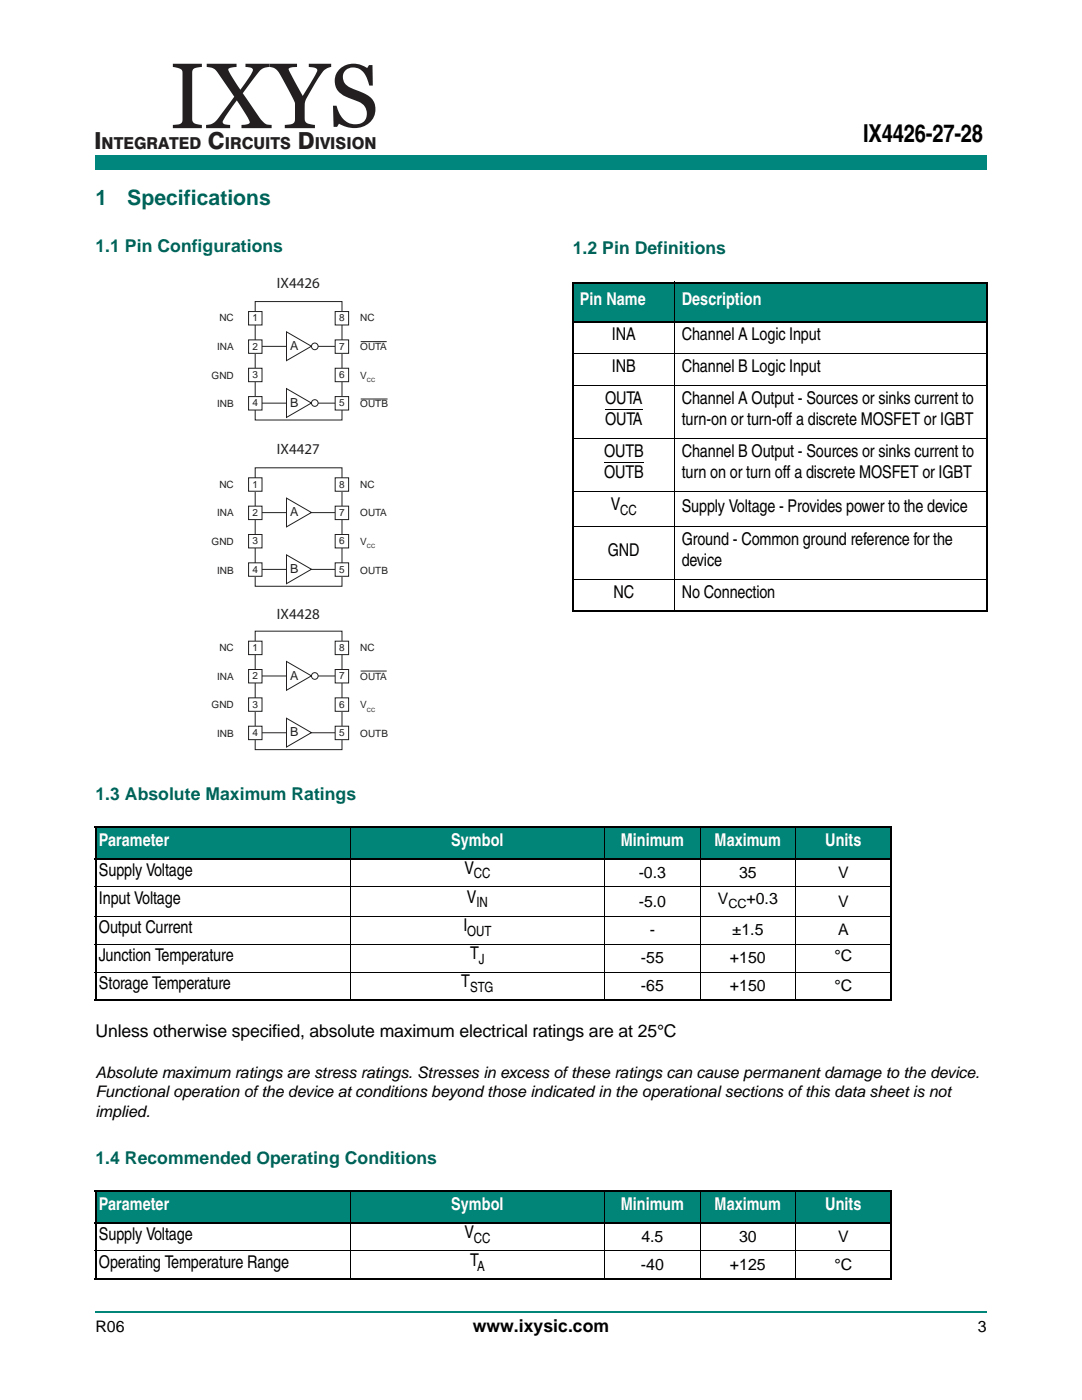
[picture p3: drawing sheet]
<svg xmlns="http://www.w3.org/2000/svg" width="216mm" height="279mm" viewBox="0 0 216 279" stroke-linecap="round" stroke-linejoin="round" font-family="sans-serif">
<path d="M19.1 31h177.8v2.8h-177.8z" fill="#00867c"/>
<g fill="#231f20">
<path d="M34.5 12.7h5.8v.7h-.2a1.41 1.41 0 0 0-1.8 1.1v9.3a1.24 1.24 0 0 0 1.5 1.1h.5v.7h-5.8v-.7h.2a1.69 1.69 0 0 0 1.7-.6v-9.7a.95 .95 0 0 0-1-1.1l-.9-.1z"/>
<path d="M41.2 12.7h6v.7l-1.4 .2-.3 .2 .1 .4 2.4 3.7 .9-1.3a6.1 6.1 0 0 0 1.5-2.8l-.5-.3-.9-.1v-.7h4.8v.7h-.2a2.68 2.68 0 0 0-2.4 1.5l-2.8 3.7 .8 1.1a23.8 23.8 0 0 0 3.8 5l1.2 .2v.7h-6v-.7l1.2-.1 .4-.2v-.3l-.3-.7-2.2-3.6-1.2 1.6a6.7 6.7 0 0 0-1.6 2.9l.4 .3 1 .1v.7h-4.8v-.7a2.97 2.97 0 0 0 2.8-1.8l2.8-3.8-2.7-4a2.8 2.8 0 0 0-2.6-1.9h-.2z"/>
<path d="M53.8 12.7h5.5v.7h-1.1a.49 .49 0 0 0-.6 .3 .49 .49 0 0 0 .2 .6l2.6 4.9 1.4-2.3a8.1 8.1 0 0 0 1.5-3 2.24 2.24 0 0 0-1.7-.5v-.7h4.5v.7l-.9 .2a4.6 4.6 0 0 0-1.9 2.3l-1.7 2.9a3.9 3.9 0 0 0-.8 2.4v2.5a1.11 1.11 0 0 0 1.3 1.1l.7 .1v.7h-6v-.7h.2a1.72 1.72 0 0 0 1.8-.7v-3.7l-2.5-4.8a3.4 3.4 0 0 0-2-2.2l-.5-.1z"/>
<path d="M67.6 13.9a4.3 4.3 0 0 1 5.7-.3l.3-.6h.7l.1 4.1h-.7l-.1-.4a3.7 3.7 0 0 0-2.8-3.2 2.05 2.05 0 0 0-2.4 1.5 2.05 2.05 0 0 0 1.5 2.5 11.8 11.8 0 0 1 4.4 2.4 3.7 3.7 0 0 1-3 5.6 6 6 0 0 1-3.7-.8l-.3 .6h-.7l-.2-4.2h.7a4.1 4.1 0 0 0 4.1 3.7 2.29 2.29 0 0 0 2.1-2.1 2.29 2.29 0 0 0-1.8-2.4l-1.3-.5a4.4 4.4 0 0 1-3.3-2.8 3.3 3.3 0 0 1 .7-3.1z"/>
</g>
<path d="M18.9 261.7h.1v.3h-.1z" fill="#008578"/>
<path d="M19 261.8h178" fill="none" stroke="#008578" stroke-width=".36"/>
<g fill="#fff">
<path d="M42.2 54.9h35.2v94.8h-35.2z"/>
<path d="M50.9 126h17.3v23.6h-17.3z"/>
</g>
<path d="M50.9 126h17.3v23.6h-17.3zM51.9 134.9h15.6" fill="none" stroke="#231f20" stroke-width=".2"/>
<path d="M57.2 132l4.9 2.9-4.9 2.9z" fill="#fff"/>
<path d="M57.2 132l4.9 2.9-4.9 2.9zM51.9 146.2h15.6" fill="none" stroke="#231f20" stroke-width=".2"/>
<path d="M57.2 143.3l4.9 2.9-4.9 2.9z" fill="#fff"/>
<path d="M57.2 143.3l4.9 2.9-4.9 2.9z" fill="none" stroke="#231f20" stroke-width=".2"/>
<path d="M49.6 128h2.7v2.6h-2.7z" fill="#fff"/>
<path d="M49.6 128h2.7v2.6h-2.7z" fill="none" stroke="#231f20" stroke-width=".2"/>
<path d="M49.6 144.9h2.7v2.7h-2.7z" fill="#fff"/>
<path d="M49.6 144.9h2.7v2.7h-2.7z" fill="none" stroke="#231f20" stroke-width=".2"/>
<path d="M49.6 139.3h2.7v2.7h-2.7z" fill="#fff"/>
<path d="M49.6 139.3h2.7v2.7h-2.7z" fill="none" stroke="#231f20" stroke-width=".2"/>
<path d="M49.6 133.6h2.7v2.7h-2.7z" fill="#fff"/>
<path d="M49.6 133.6h2.7v2.7h-2.7z" fill="none" stroke="#231f20" stroke-width=".2"/>
<path d="M66.9 128h2.7v2.6h-2.7z" fill="#fff"/>
<path d="M66.9 128h2.7v2.6h-2.7z" fill="none" stroke="#231f20" stroke-width=".2"/>
<path d="M66.9 144.9h2.7v2.7h-2.7z" fill="#fff"/>
<path d="M66.9 144.9h2.7v2.7h-2.7z" fill="none" stroke="#231f20" stroke-width=".2"/>
<path d="M66.9 139.3h2.7v2.7h-2.7z" fill="#fff"/>
<path d="M66.9 139.3h2.7v2.7h-2.7z" fill="none" stroke="#231f20" stroke-width=".2"/>
<path d="M66.9 133.6h2.7v2.7h-2.7z" fill="#fff"/>
<path d="M66.9 133.6h2.7v2.7h-2.7z" fill="none" stroke="#231f20" stroke-width=".2"/>
<circle cx="62.8" cy="134.9" r=".66" fill="#fff"/>
<g fill="none" stroke="#231f20" stroke-width=".2">
<path d="M72 133.9h5.2"/>
<circle cx="62.8" cy="134.9" r=".66"/>
</g>
<path d="M50.9 60.2h17.3v23.6h-17.3z" fill="#fff"/>
<path d="M50.9 60.2h17.3v23.6h-17.3zM51.9 69.1h15.6" fill="none" stroke="#231f20" stroke-width=".2"/>
<path d="M57.2 66.2l4.9 2.9-4.9 2.9z" fill="#fff"/>
<path d="M57.2 66.2l4.9 2.9-4.9 2.9zM51.9 80.5h15.6" fill="none" stroke="#231f20" stroke-width=".2"/>
<path d="M57.2 77.6l4.9 2.8-4.9 2.9z" fill="#fff"/>
<path d="M57.2 77.6l4.9 2.8-4.9 2.9z" fill="none" stroke="#231f20" stroke-width=".2"/>
<path d="M49.6 62.2h2.7v2.7h-2.7z" fill="#fff"/>
<path d="M49.6 62.2h2.7v2.7h-2.7z" fill="none" stroke="#231f20" stroke-width=".2"/>
<path d="M49.6 79.1h2.7v2.7h-2.7z" fill="#fff"/>
<path d="M49.6 79.1h2.7v2.7h-2.7z" fill="none" stroke="#231f20" stroke-width=".2"/>
<path d="M49.6 73.5h2.7v2.7h-2.7z" fill="#fff"/>
<path d="M49.6 73.5h2.7v2.7h-2.7z" fill="none" stroke="#231f20" stroke-width=".2"/>
<path d="M49.6 67.8h2.7v2.7h-2.7z" fill="#fff"/>
<path d="M49.6 67.8h2.7v2.7h-2.7z" fill="none" stroke="#231f20" stroke-width=".2"/>
<path d="M66.9 62.2h2.7v2.7h-2.7z" fill="#fff"/>
<path d="M66.9 62.2h2.7v2.7h-2.7z" fill="none" stroke="#231f20" stroke-width=".2"/>
<path d="M66.9 79.1h2.7v2.7h-2.7z" fill="#fff"/>
<path d="M66.9 79.1h2.7v2.7h-2.7z" fill="none" stroke="#231f20" stroke-width=".2"/>
<path d="M66.9 73.5h2.7v2.7h-2.7z" fill="#fff"/>
<path d="M66.9 73.5h2.7v2.7h-2.7z" fill="none" stroke="#231f20" stroke-width=".2"/>
<path d="M66.9 67.8h2.7v2.7h-2.7z" fill="#fff"/>
<path d="M66.9 67.8h2.7v2.7h-2.7z" fill="none" stroke="#231f20" stroke-width=".2"/>
<circle cx="62.8" cy="69.1" r=".66" fill="#fff"/>
<g fill="none" stroke="#231f20" stroke-width=".2">
<path d="M72 68.2h5.2M72 79.6h5.3"/>
<circle cx="62.8" cy="69.1" r=".66"/>
</g>
<circle cx="62.8" cy="80.4" r=".66" fill="#fff"/>
<circle cx="62.8" cy="80.4" r=".66" fill="none" stroke="#231f20" stroke-width=".2"/>
<path d="M50.9 93.4h17.3v23.6h-17.3z" fill="#fff"/>
<path d="M50.9 93.4h17.3v23.6h-17.3zM51.9 102.3h15.6" fill="none" stroke="#231f20" stroke-width=".2"/>
<path d="M57.2 99.4l4.9 2.9-4.9 2.9z" fill="#fff"/>
<path d="M57.2 99.4l4.9 2.9-4.9 2.9zM51.9 113.6h15.6" fill="none" stroke="#231f20" stroke-width=".2"/>
<path d="M57.2 110.7l4.9 2.9-4.9 2.9z" fill="#fff"/>
<path d="M57.2 110.7l4.9 2.9-4.9 2.9z" fill="none" stroke="#231f20" stroke-width=".2"/>
<path d="M49.6 95.4h2.7v2.6h-2.7z" fill="#fff"/>
<path d="M49.6 95.4h2.7v2.6h-2.7z" fill="none" stroke="#231f20" stroke-width=".2"/>
<path d="M49.6 112.3h2.7v2.7h-2.7z" fill="#fff"/>
<path d="M49.6 112.3h2.7v2.7h-2.7z" fill="none" stroke="#231f20" stroke-width=".2"/>
<path d="M49.6 106.7h2.7v2.7h-2.7z" fill="#fff"/>
<path d="M49.6 106.7h2.7v2.7h-2.7z" fill="none" stroke="#231f20" stroke-width=".2"/>
<path d="M49.6 101h2.7v2.7h-2.7z" fill="#fff"/>
<path d="M49.6 101h2.7v2.7h-2.7z" fill="none" stroke="#231f20" stroke-width=".2"/>
<path d="M66.9 95.4h2.7v2.6h-2.7z" fill="#fff"/>
<path d="M66.9 95.4h2.7v2.6h-2.7z" fill="none" stroke="#231f20" stroke-width=".2"/>
<path d="M66.9 112.3h2.7v2.7h-2.7z" fill="#fff"/>
<path d="M66.9 112.3h2.7v2.7h-2.7z" fill="none" stroke="#231f20" stroke-width=".2"/>
<path d="M66.9 106.7h2.7v2.7h-2.7z" fill="#fff"/>
<path d="M66.9 106.7h2.7v2.7h-2.7z" fill="none" stroke="#231f20" stroke-width=".2"/>
<path d="M66.9 101h2.7v2.7h-2.7z" fill="#fff"/>
<path d="M66.9 101h2.7v2.7h-2.7z" fill="none" stroke="#231f20" stroke-width=".2"/>
<g fill="#008578">
<path d="M114.3 56.4h20.3v7.8h-20.3z"/>
<path d="M134.6 56.4h62.2v7.8h-62.2z"/>
</g>
<path d="M134.6 56.2v65.9M114.1 70.5h82.9M114.1 76.9h82.9M114.1 87.4h82.9M114.1 98h82.9M120.5 92.4h7.9M120.7 81.8h7.5M114.1 105h82.9M114.1 115.6h82.9" fill="none" stroke="#000" stroke-width=".2"/>
<path d="M114.1 56.4h82.9M114.3 56.6v65.2M196.9 56.6v65.2M114.1 64.2h82.9M114.1 122h82.9" fill="none" stroke="#000" stroke-width=".36"/>
<g fill="#008578">
<path d="M19 165h50.8v6.4h-50.8z"/>
<path d="M69.8 165h50.8v6.4h-50.8z"/>
<path d="M120.6 165h19.1v6.4h-19.1z"/>
<path d="M139.7 165h19v6.4h-19z"/>
<path d="M158.7 165h19.1v6.4h-19.1z"/>
<path d="M19 237.7h50.8v6.3h-50.8z"/>
<path d="M69.8 237.7h50.8v6.3h-50.8z"/>
<path d="M120.6 237.7h19.1v6.3h-19.1z"/>
<path d="M139.7 237.7h19v6.3h-19z"/>
<path d="M158.7 237.7h19.1v6.3h-19.1z"/>
</g>
<path d="M18.9 165h159.1M18.9 171.4h159.1M19.1 165.2v34.2M177.8 165.2v34.2M18.9 199.6h159.1M18.9 237.7h159.1M19.1 237.8v17.2M177.8 237.8v17.2M18.9 244h159.1M18.9 255.2h159.1" fill="none" stroke="#000" stroke-width=".36"/>
<g fill="none" stroke="#000" stroke-width=".2">
<path d="M18.9 177h159.1M69.8 164.8v34.9M120.7 164.8v34.9M139.7 164.8v34.9M158.8 164.8v34.9M18.9 182.8h159.1M18.9 188.4h159.1M18.9 194h159.1M69.8 237.5v17.9M120.7 237.5v17.9M139.7 237.5v17.9M158.8 237.5v17.9"/>
<path d="M18.9 249.6h159.1"/>
</g>
<text font-size="4.9" x="172.2" y="28.4">IX4426-27-28</text>
<g font-size="4.7" fill="#231f20">
<text x="18.8" y="29.8">I</text>
<text x="41.5" y="29.8">C</text>
<text x="59.4" y="29.8">D</text>
</g>
<g font-size="4.2" fill="#006359">
<text x="19" y="40.9">1</text>
<text x="25.4" y="40.9">Specifications</text>
</g>
<g font-size="3.5" fill="#006359">
<text x="19" y="50.3">1.1 Pin Configurations</text>
<text x="114.3" y="50.8">1.2 Pin Definitions</text>
<text x="19" y="159.6">1.3 Absolute Maximum Ratings</text>
<text x="19" y="232.3">1.4 Recommended Operating Conditions</text>
</g>
<g font-size="3.5" fill="#fff">
<text x="115.7" y="60.9">Pin Name</text>
<text x="136" y="60.9">Description</text>
<text x="19.7" y="168.8">Parameter</text>
<text x="90" y="168.8">Symbol</text>
<text x="123.9" y="168.8">Minimum</text>
<text x="142.6" y="168.8">Maximum</text>
<text x="164.7" y="168.8">Units</text>
<text x="19.7" y="241.4">Parameter</text>
<text x="90" y="241.4">Symbol</text>
<text x="123.9" y="241.4">Minimum</text>
<text x="142.6" y="241.4">Maximum</text>
<text x="164.7" y="241.4">Units</text>
</g>
<g font-size="3.5">
<text x="122.1" y="67.9">INA</text>
<text x="136" y="67.9">Channel A Logic Input</text>
<text x="122.1" y="74.3">INB</text>
<text x="136" y="74.3">Channel B Logic Input</text>
<text x="120.7" y="80.6">OUTA</text>
<text x="136" y="80.6">Channel A Output - Sources or sinks current to</text>
<text x="120.7" y="84.9">OUTA</text>
<text x="136" y="84.9">turn-on or turn-off a discrete MOSFET or IGBT</text>
<text x="120.5" y="91.2">OUTB</text>
<text x="120.5" y="95.4">OUTB</text>
<text x="136" y="91.2">Channel B Output - Sources or sinks current to</text>
<text x="136" y="95.4">turn on or turn off a discrete MOSFET or IGBT</text>
<text x="121.9" y="101.8">V</text>
<text x="136" y="102.1">Supply Voltage - Provides power to the device</text>
<text x="121.3" y="110.9">GND</text>
<text x="136" y="108.8">Ground - Common ground reference for the</text>
<text x="136" y="113">device</text>
<text x="122.4" y="119.4">NC</text>
<text x="136" y="119.4">No Connection</text>
<text x="19.7" y="174.7">Supply Voltage</text>
<text x="92.7" y="174.4">V</text>
<text x="19.7" y="180.5">Input Voltage</text>
<text x="92.5" y="185.9">I</text>
<text x="93.2" y="180.2">V</text>
<text x="19.7" y="186.2">Output Current</text>
<text x="19.7" y="191.8">Junction Temperature</text>
<text x="93.8" y="191.5">T</text>
<text x="19.7" y="197.4">Storage Temperature</text>
<text x="92.1" y="197">T</text>
<text x="19" y="206.9">Unless otherwise specified, absolute maximum electrical ratings are at 25°C</text>
<text x="19.7" y="247.4">Supply Voltage</text>
<text x="92.7" y="247.1">V</text>
<text x="19.7" y="253">Operating Temperature Range</text>
<text x="93.8" y="252.7">T</text>
<text x="94.3" y="265.8">www.ixysic.com</text>
</g>
<g font-size="3.3" fill="#231f20">
<text x="20.3" y="29.8">NTEGRATED</text>
<text x="44.9" y="29.8">IRCUITS</text>
<text x="62.8" y="29.8">IVISION</text>
</g>
<g font-size="3.2">
<text x="127.4" y="175.2">-0.3</text>
<text x="147.5" y="175.2">35</text>
<text x="167.2" y="175.2">V</text>
<text x="127.4" y="181.1">-5.0</text>
<text x="143.2" y="180.5">V</text>
<text x="148.9" y="180.5">+0.3</text>
<text x="167.2" y="181.1">V</text>
<text x="129.6" y="186.6">-</text>
<text x="146.1" y="186.6">±1.5</text>
<text x="166.5" y="191.7">°C</text>
<text x="167.2" y="186.6">A</text>
<text x="127.9" y="192.2">-55</text>
<text x="127.9" y="197.8">-65</text>
<text x="145.6" y="192.2">+150</text>
<text x="145.6" y="197.8">+150</text>
<text x="166.5" y="197.8">°C</text>
<text x="19" y="215.1">Absolute maximum ratings are stress ratings. Stresses in excess of these ratings can cause permanent damage to the device.</text>
<text x="19" y="219">Functional operation of the device at conditions beyond those indicated in the operational sections of this data sheet is not</text>
<text x="19" y="222.9">implied.</text>
<text x="128" y="247.8">4.5</text>
<text x="147.5" y="247.8">30</text>
<text x="167.2" y="247.8">V</text>
<text x="127.9" y="253.4">-40</text>
<text x="145.6" y="253.4">+125</text>
<text x="166.5" y="253.4">°C</text>
<text x="19" y="265.8">R06</text>
<text x="195.1" y="265.8">3</text>
</g>
<g font-size="3" fill="#231f20">
<text x="55.3" y="57.4">IX4426</text>
<text x="55.3" y="90.6">IX4427</text>
<text x="55.3" y="123.6">IX4428</text>
</g>
<g font-size="2.8">
<text x="123.8" y="102.7">CC</text>
<text x="94.6" y="175.3">CC</text>
<text x="95.1" y="181">IN</text>
<text x="93.2" y="186.8">OUT</text>
<text x="93.8" y="197.9">STG</text>
<text x="95.5" y="192.3">J</text>
<text x="94.6" y="248">CC</text>
<text x="95.2" y="253.6">A</text>
</g>
<g font-size="2.5" fill="#231f20">
<text x="57.9" y="69.9">A</text>
<text x="57.9" y="81.2">B</text>
<text x="57.9" y="103">A</text>
<text x="57.9" y="114.4">B</text>
<text x="57.9" y="135.6">A</text>
<text x="57.9" y="147">B</text>
</g>
<text font-size="2.5" x="145.4" y="181.3">CC</text>
<g font-size="2" fill="#231f20">
<text x="43.8" y="64.1">NC</text>
<text x="50.4" y="64.1">1</text>
<text x="67.7" y="64.1">8</text>
<text x="71.9" y="64.1">NC</text>
<text x="43.3" y="69.9">INA</text>
<text x="50.4" y="69.8">2</text>
<text x="67.7" y="69.8">7</text>
<text x="71.9" y="69.9">OUTA</text>
<text x="42.2" y="75.6">GND</text>
<text x="50.4" y="75.5">3</text>
<text x="67.7" y="75.5">6</text>
<text x="71.9" y="75.6">V</text>
<text x="43.3" y="81.3">INB</text>
<text x="50.4" y="81.1">4</text>
<text x="67.7" y="81.1">5</text>
<text x="71.9" y="81.3">OUTB</text>
<text x="43.8" y="97.3">NC</text>
<text x="50.4" y="97.3">1</text>
<text x="67.7" y="97.3">8</text>
<text x="71.9" y="97.3">NC</text>
<text x="43.3" y="103.1">INA</text>
<text x="50.4" y="103">2</text>
<text x="67.7" y="103">7</text>
<text x="71.9" y="103.1">OUTA</text>
<text x="42.2" y="108.8">GND</text>
<text x="50.4" y="108.6">3</text>
<text x="67.7" y="108.6">6</text>
<text x="71.9" y="108.8">V</text>
<text x="43.3" y="114.5">INB</text>
<text x="50.4" y="114.3">4</text>
<text x="67.7" y="114.3">5</text>
<text x="71.9" y="114.5">OUTB</text>
<text x="43.8" y="129.9">NC</text>
<text x="50.4" y="129.9">1</text>
<text x="67.7" y="129.9">8</text>
<text x="71.9" y="129.9">NC</text>
<text x="43.3" y="135.7">INA</text>
<text x="50.4" y="135.6">2</text>
<text x="67.7" y="135.6">7</text>
<text x="71.9" y="135.7">OUTA</text>
<text x="42.2" y="141.4">GND</text>
<text x="50.4" y="141.2">3</text>
<text x="67.7" y="141.2">6</text>
<text x="71.9" y="141.4">V</text>
<text x="43.3" y="147.1">INB</text>
<text x="50.4" y="146.9">4</text>
<text x="67.7" y="146.9">5</text>
<text x="71.9" y="147.1">OUTB</text>
</g>
<g font-size="1.2" fill="#231f20">
<text x="73.2" y="76.3">CC</text>
<text x="73.2" y="109.4">CC</text>
<text x="73.2" y="142">CC</text>
</g>
</svg>
